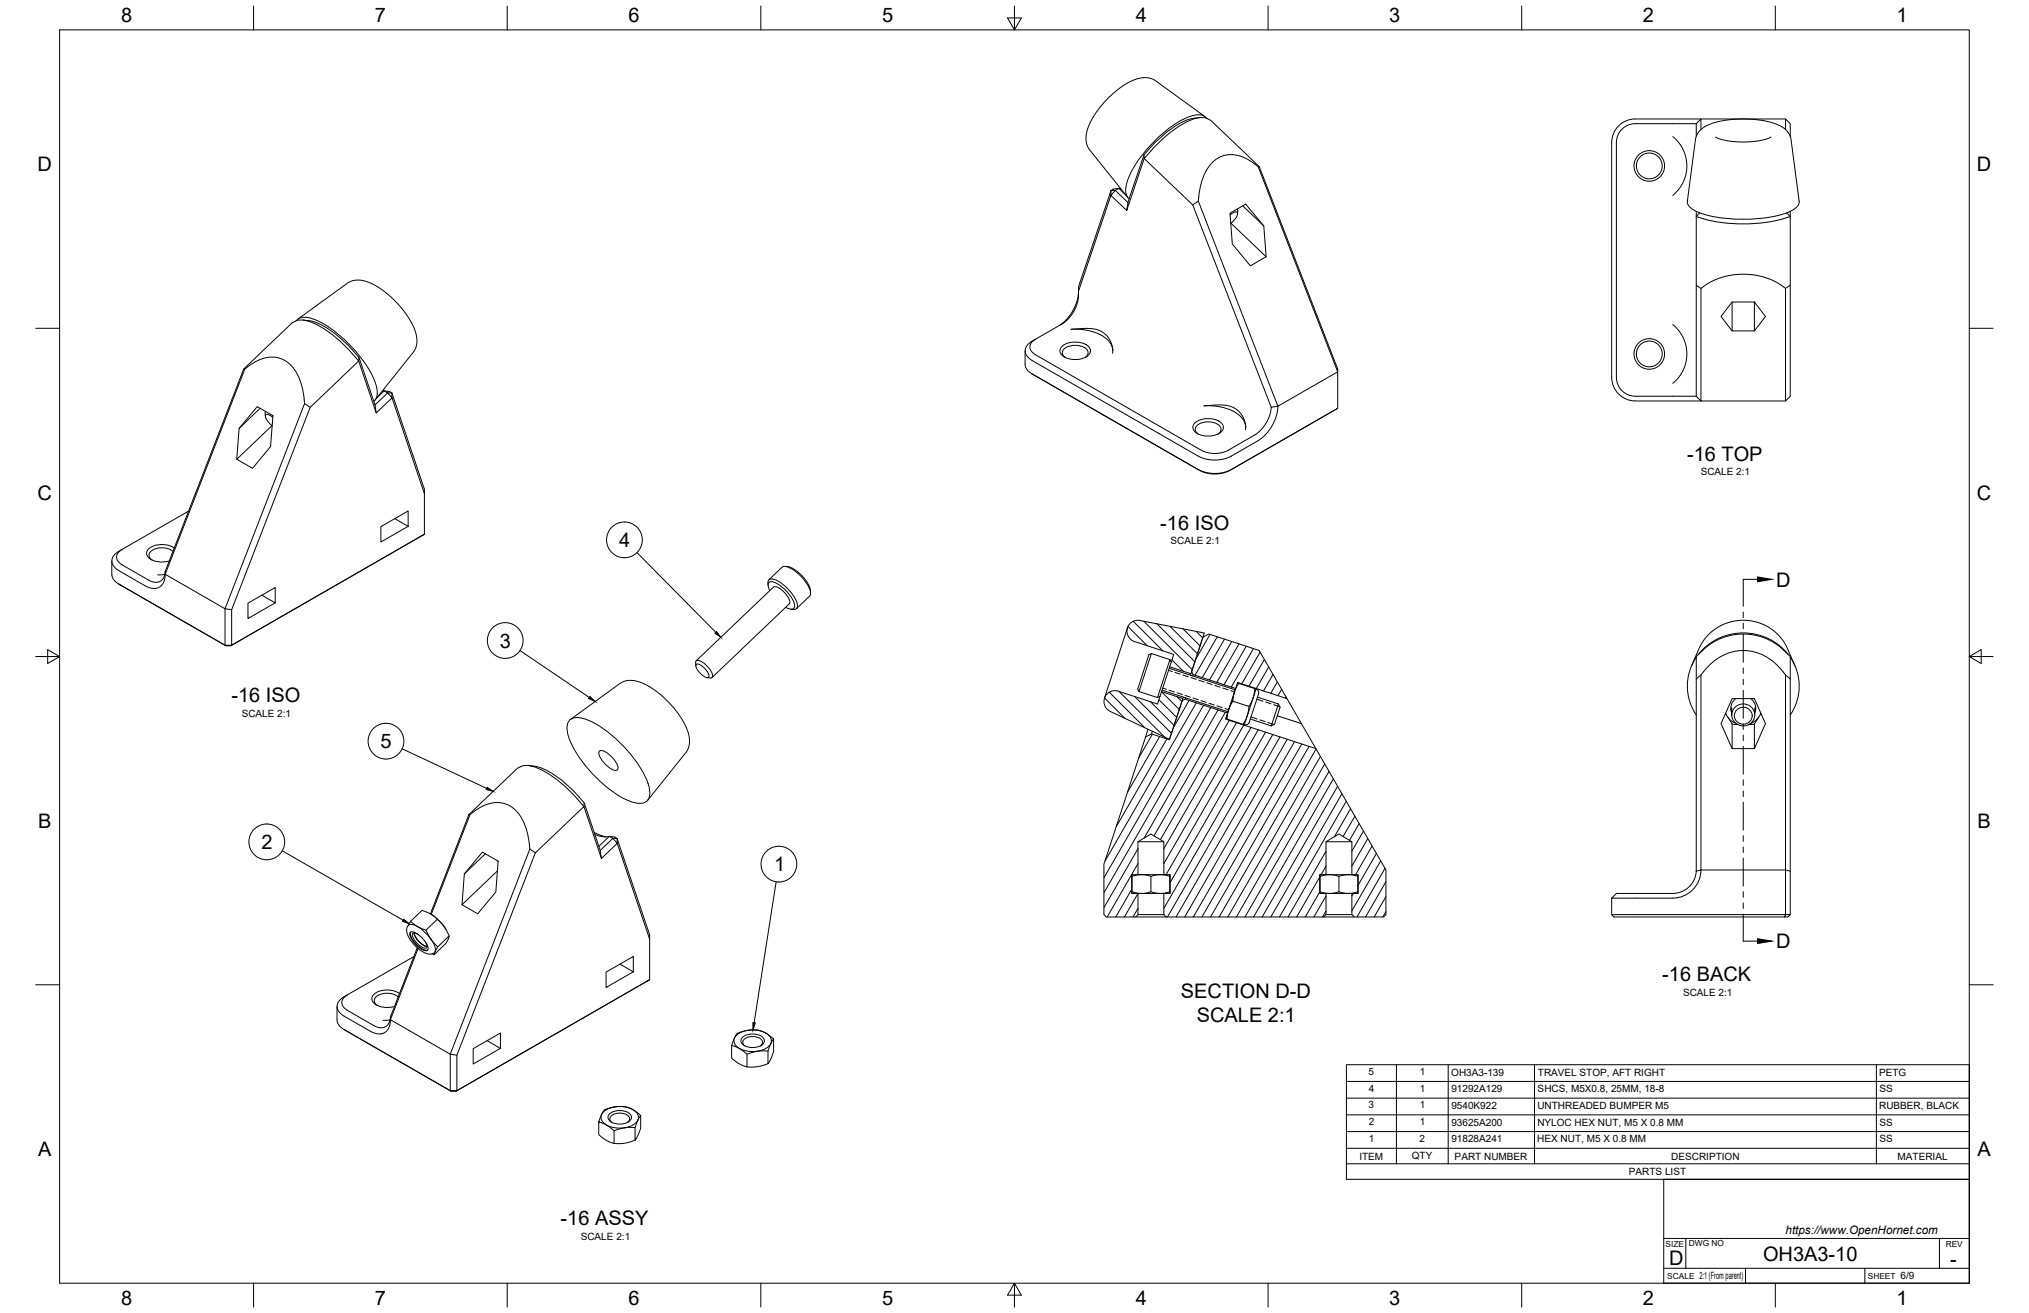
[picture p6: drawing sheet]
<svg xmlns="http://www.w3.org/2000/svg" width="864mm" height="559mm" viewBox="0 0 864 559" stroke-linecap="round" stroke-linejoin="round" font-family="sans-serif">
<!-- layer: Visible -->
<g fill="none" stroke="#000" stroke-width=".43">
<path d="M510.7 50a26.5 26.5 0 0 0-16.2 8l-7.6 7.9-6.8 20.3M512.8 49.6l-22.2-15.9a13.7 13.7 0 0 0-12.6 2.8l-4.7 3.7-4.8 5.1-3.8 5.5-1.8 4.3a9.1 9.1 0 0 0 .9 8.7l16.2 20.2M513.6 50.3a5.8 5.8 0 0 0-6.8-.8 52.5 52.5 0 0 0-23 19.7 21.6 21.6 0 0 0-4.6 12.7 3.9 3.9 0 0 0 1.4 2.7M712 58.1a16 16 0 0 1 0 25M722 52.6h-26a8 8 0 0 0-8 8v100a8 8 0 0 0 8 8h23.5a3.3 3.3 0 0 1 4 1.5l.5 .5h-28a10 10 0 0 1-10-10v-100a10 10 0 0 1 10-10h64l2 2v5.4M723.7 55.4l2.4-1.7 3-1.3 3.8-1 5.4-.6 9.3 .1 4.2 .7 4.6 1.4a8.4 8.4 0 0 1 5.9 6.4l3.5 26.2a4.9 4.9 0 0 1-3.9 4.4 61.2 61.2 0 0 1-39.8 0l-2.7-1.8a3.1 3.1 0 0 1-1.2-2.6l3.5-26.7 .8-2zM724 55.1v-4.5l-2 2v5.4M730.2 58.3l1.7 .8 2.7 .7 6.6 .6 7-.4 3.5-.8 2.1-.9M760 50.6v4.5M486.9 65.9l.1 1.6a51.9 51.9 0 0 1 21.4-17l1.3-.3a6.8 6.8 0 0 1 5.6 1l20.7 19.7 33.4 86.1v1.2l-33.9-87.3h.5M534.2 69.9a14.8 14.8 0 0 0-14.4-3.3 16.3 16.3 0 0 0-8.8 12.5l-1 6.5 33.9 87.3 25.5-14.7v15.6M534.2 69.9l1.3 1"/>
<path d="M472.8 83.2l6.8 6.4M472.9 81.1l1.8-.1-1.9 2.2zM476.2 80.2l-2.3 .3-1 .6-13.9 40.9v1.9l13.8-40.7M476.2 80.2l-1.5 .8 5.4 5.2M476.2 80.2l3.1 2.9M476.2 80.2l.9 .2M480.1 86.2l-.5 3.4 7.4-22.1 20.7 19.7M510 85.6l-2.3 1.6 33.4 86.1M523.5 90.7l6.7-3.8 7.7 9.3 1 13.1-6.7 3.8-7.7-9.2zM523.6 91.5l1.9-1.2h1.1a5.2 5.2 0 0 1-2.8 4.8M523.9 95l15 14.3M526.7 88.9l.1 2.1"/>
<path d="M529 87.6l8.9 8.6M722 90v31.4M723.4 90.6l-1.4 1.6 3 .9M760.5 90.6l1.5 1.6a66.1 66.1 0 0 1-37 .9M762 90v78.6l-2 2v-47.9l2-1.3M126.1 136.5a5.8 5.8 0 0 1 6.8-.9 52.5 52.5 0 0 1 23 19.8 21.6 21.6 0 0 1 4.6 12.6 3.9 3.9 0 0 1-1.4 2.8M126.8 135.8l22.3-16a13.7 13.7 0 0 1 12.6 2.9l4.7 3.7 4.8 5.1 3.8 5.5 1.8 4.2a9.1 9.1 0 0 1-.9 8.8l-16.2 20.2M129 136.2a26.5 26.5 0 0 1 16.2 8l4.1 3.9 3.5 4 6.8 20.2M459 123.9a15.5 15.5 0 0 1-7 14l-11.4 6.5M459 124a18.8 18.8 0 0 1-8.1 14.5M712 138.2a16 16 0 0 1 0 24.9M724 122.7l-2-1.3v47.2"/>
<path d="M725 122l-1 .7v47.9h36M725 122a29.8 29.8 0 0 1 35 .7M737.2 128.5h9.5l4.7 6.2-4.7 6.1h-9.5l-4.7-6.1zM737.2 128.5v12.3M746.7 128.5v12.3M104.2 157.1h-.5l-33.4 86.1M152.8 152.1l-.1 1.5a51.7 51.7 0 0 0-21.4-16.9l-1.3-.3a6.9 6.9 0 0 0-5.6 1l-20.7 19.7M436.3 149.3v5.7M436.3 155a5 5 0 0 0 3 4.1M439.2 159.1l.8 .4M439.2 159.1l71.5 41.1a14.1 14.1 0 0 0 12.7 0l46-26.4-45.3 26M439.2 153.4l70.7 40.7"/>
<path d="M440.6 144.4a5.9 5.9 0 0 0-4.2 5.3 5 5 0 0 0 2.9 3.7M440.6 150.9l70.8 40.7a12.5 12.5 0 0 0 11.3 0l11.3-6.5M440.7 144.4a3.4 3.4 0 0 0-2.4 3.3 3.4 3.4 0 0 0 2.4 3.2M452.3 147.2a9.4 9.4 0 0 1 11.3 .5 2.96 2.96 0 0 1-2.2 4.6 9.5 9.5 0 0 1-9.7-1.4 2.47 2.47 0 0 1 .6-3.7zM453.4 152.1a2.34 2.34 0 0 1-1.2-2.3 2.34 2.34 0 0 1 1.7-2 7.4 7.4 0 0 1 9.1 1.6 2.2 2.2 0 0 1-1.1 2.7M473.6 149.3a9.5 9.5 0 0 0-7.3-7.7 25.6 25.6 0 0 0-10.4-1.5l5.7-.3a10.2 10.2 0 0 1 11.4 6.3l.6 2.5-.1 1.7M109.5 173.1l6.7 3.8-1 13.1-7.7 9.3-6.7-3.8 1-13.2zM110.7 173.8l-8.9 8.5M112.8 175.8l.1 1.3M113 175.1l-.1 .7M116.1 177.7l-1.9-1.3-1.1 .1a5.2 5.2 0 0 0 2.8 4.7M129.6 171.7a23.5 23.5 0 0 0-7.1-17.5 12.6 12.6 0 0 0-15.3 .6l-3 2.3-33.9 87.3 25.5 14.7v15.5l-45.3-26.1a5 5 0 0 1-2.9-4"/>
<path d="M132 173.4l-2.4-1.7-33.8 87.4 2.8 .4M159.6 172.3l.5 3.4M163.5 166.3l2.3 .4 1 .5 13.8 41v19.2M163.5 166.3l1.5 .9M163.5 166.3l-3.1 3M163.5 166.3l-.9 .2M165 167.2h1.8l.1 2.1zM165 167.2l-5.4 5.1M508.9 179.8a9.4 9.4 0 0 1 11.2 .5 2.96 2.96 0 0 1-2.1 4.6 9.5 9.5 0 0 1-9.7-1.5 2.47 2.47 0 0 1 .6-3.6zM541.1 173.3a15.7 15.7 0 0 1-7.1 11.8M543.9 172.9l-2.8 .4M543.9 172.9a18.7 18.7 0 0 1-8.5 14.7l-11.3 6.5"/>
<path d="M115.7 181.2l-14.9 14.3M510 199.8a15.6 15.6 0 0 0 14.1 0M510 194.1a15.6 15.6 0 0 0 14.1 0M510 184.7a2.34 2.34 0 0 1-1.3-2.3 2.34 2.34 0 0 1 1.7-2 7.4 7.4 0 0 1 9.1 1.5 2.2 2.2 0 0 1-1.1 2.8M530.2 181.8a9.5 9.5 0 0 0-7.3-7.7 25.6 25.6 0 0 0-10.4-1.4l5.7-.3a10.2 10.2 0 0 1 11.4 6.2l.6 2.6-.1 1.7M80.3 217.5l-28.4 16.3M180.6 210.1l-13.7-40.8-6.8 6.4-7.4-22.1-20.7 19.8-33.4 86.1v15.1h-2.8l.4 .2M47.6 238.7v5.8M50.5 234.7a4.3 4.3 0 0 0-2.9 4 4.3 4.3 0 0 0 2.9 4.1l11.3 6.5a5.1 5.1 0 0 0 7.9-1.5l.5-2.1 .1-2.5M51.9 233.9l-1.4 .8M52 233.8a3.4 3.4 0 0 0-2.4 3.3 3.4 3.4 0 0 0 2.4 3.3l11.2 6.5a4.3 4.3 0 0 0 4.8 .6 4.3 4.3 0 0 0 2.3-4.3M73.6 234.7a7.8 7.8 0 0 0-9.7 .3l-.5 1.5 .4 1 .9 .8"/>
<path d="M74.2 233.3a9 9 0 0 0-11.5 1.1 3.2 3.2 0 0 0 2.7 4.2l3.8 .6 2.9-.5M162.1 224.1l11.6-6.6v6.5l-11.6 6.7zM168 220.7l5.7 3.3M50.5 248.5l45.7 26.3h2l82.4-47.4-82.4 47.4M51.2 248.9h.1M70.1 244.5l-3 .1M105.5 256.7l11.6-6.7v6.6l-11.6 6.6zM111.4 253.3l5.7 3.3M326.9 249.1a2.01 2.01 0 0 1 1.1-2.7 13.5 13.5 0 0 1 8.9 6 7.4 7.4 0 0 1 2.3 6.4 2.32 2.32 0 0 1-2.6 .5M327.3 246.7l5.6-5.3a3.9 3.9 0 0 1 4.2 .8 16.4 16.4 0 0 1 7.9 10.5l-.4 1M327.6 251.4l-.6-1.6a1.62 1.62 0 0 1 .4-2 1.62 1.62 0 0 1 2.1 0 15.5 15.5 0 0 1 8.7 10.2 1.47 1.47 0 0 1-2.3 1.1l-1.5-.6M334.2 241.1l1.1 .1"/>
<path d="M335.3 241.1a15.3 15.3 0 0 1 9.7 10.2v1M344.6 253.7l-5.6 5.3M479.9 267.2l-9.8 29.9M490.1 278.2l-1.1 .5-4.8 14.5 .6 1.1M490.1 278.2l-5.3 16.1M490.1 278.2l7.9 2.5M722 279.7a21.7 21.7 0 0 0 0 24.6M722.8 278.6a24.6 24.6 0 0 1 38.4 0M725 276.5l-3 2.9v9.5M725 276.5a24.9 24.9 0 0 1 34 0l3 2.9v109.9M762 279.7a21.7 21.7 0 0 1 0 24.6M296.2 283.4l-.1-1.4a1.1 1.1 0 0 1 .7-1 1.1 1.1 0 0 1 1.2 .3 10 10 0 0 1 5.3 6.4 .82 .82 0 0 1-1 .8l-1.3-.1"/>
<path d="M296.3 281.2l32.9-31.3a4.8 4.8 0 0 1 4.7 2.3 4.8 4.8 0 0 1 2.1 4.8l-32.9 31.3M296.3 282.7a4.6 4.6 0 0 1 4.4 2.7l1 1.6-.1 1.2a4.6 4.6 0 0 1-4.4-2.6l-.9-1.7zM484.8 294.3l7.9 2.6M493.7 296.3l-1 .6M494.4 294.3l9 3-5.6 17.4-25.3-11.9a4.6 4.6 0 0 1-2.3-5.9 4.6 4.6 0 0 1 5.8-2.7l16.7 5.4 1-3.3M494.6 293.7l28.1 9.2M497.6 284.4l28.1 9.2M498 280.7l-5.3 16.2M498 280.7l.5 1.1M498.5 281.8l-4.8 14.5M498.5 281.8l1.1-3.3-16.7-5.5a4.6 4.6 0 0 1-3.1-5.6 4.6 4.6 0 0 1 5.4-3.3l27.4 5.3-5.7 17.3-9.1-2.9M503.7 296.7l-.3 .6"/>
<path d="M504.6 297l-.2 .6M506.9 286.7l-.2 .7M507.8 287.1l-.1 .6M524.7 298.4l6.9 2.3M525.4 294.4l-.4 1.6a13.4 13.4 0 0 1-2.1 6zM525.9 293l-18.1-5.9-.6-1.2 4.8-14.8 2.5-1.3 21.4 7 11.9 20.5M526.7 290.6l21.1 6.7 12.3 21.3M526.7 290.6l.5 .2-1.8 3.6zM527.2 290.8l6.9 2.3M534.6 293.2l1 .8 .1 1.3M534.6 293.2l-5 15.2M534.6 293.2l-.5-.1-.3 2.3-1.1 3.2a13.7 13.7 0 0 0-1.8 6l-1.8 3.7 .5 .1"/>
<path d="M535.2 296.7l8.9 2.9M535.7 295.3l-3.9 11.7a1.74 1.74 0 0 1-2.2 1.4M544.1 299.6l-3 9.3M544.1 299.6l.7 1.4-.1 .6-2.2 6.6-1.4 .7M720 283.4l3.8-8.7 2-3.1 1.7-1.9 3.2-2.5 3.3-1.7 3.9-1.1 3.3-.4 3.4 .1 3.9 .9 3.8 1.7 3.3 2.3 2.5 2.6 1.7 2.5 4.2 9.3M724 287.3l-2 1.6v81.9l2-.6M725 286l-1 1.3v82.9h36v19.1h-74l1 .9h74l1-.9h-2l-.4 .9M725 286a20.1 20.1 0 0 1 28-5.7 26.8 26.8 0 0 1 7 7M737.2 297.3h9.5l4.7 10.7-4.7 10.6h-9.5l-4.7-10.6zM738.8 297.3a4.9 4.9 0 0 0-1.7 5.9M745.2 297.3a4.9 4.9 0 0 1 1.7 5.9M762 288.9l-2-1.6v82.9l2 .6"/>
<path d="M242.6 306.3a7.3 7.3 0 0 1 7.8 .2 54.1 54.1 0 0 1 25.4 26.9l.5 1.5a5.5 5.5 0 0 1-1.7 6.6 12.2 12.2 0 0 1-10.4-2.4 55.2 55.2 0 0 1-22.1-25.2l-.4-1.5a5.9 5.9 0 0 1 .9-6.1zM242.9 306.2l21.5-15.6a11.9 11.9 0 0 1 12 1.6l5.7 4.3 4.6 4.7 3.9 5.5 2.2 4.9a9.2 9.2 0 0 1-.9 8.8l-16.2 20.2M255 319.8a2.75 2.75 0 0 1 3.5 .7 10.1 10.1 0 0 1 4.6 6.6 1.24 1.24 0 0 1-2.2 .5 10.8 10.8 0 0 1-6-7.4zM488.7 310.4l-1.1 3.2M490.5 311.2l-.4 1.2M521.7 305.9l38.4 12.7 29.8 51.6v19.1l-1 .9h-12.5l-1-.9v-9.1M522.2 306l6.9 2.3M522.5 303.5l-18.1-5.9-1.2 .6-5.5 16.6-7.6-2.4-2.5 1.2-17.7 54.2v21.5l1 .9h12.5l1-.9v-9.1M522.9 302l-.7 4-.5-.1zM532.2 306l8.9 2.9M543.7 304.6l10.2 3.4M734.4 303.6l.4 .6"/>
<path d="M734.5 303.5a7.8 7.8 0 0 0 4.5 4.5M735.4 305.2l1.3 2.1a2.4 2.4 0 0 0 3 1.1M736.7 301.3l.4 1.9M737.1 301.2v3.1M737.2 308.1v10.5M738.2 301.3a4.8 4.8 0 0 1 7.1-.6 4.8 4.8 0 0 1 0 7.1 4.8 4.8 0 0 1-7.1-.5 4.5 4.5 0 0 1 0-6zM746.7 308.1v10.5M746.9 301.2v3.1M747.3 301.3l-.4 1.9M748.5 305.2l-1.3 2.1a2.17 2.17 0 0 1-2.7 1.1h-.3M749.5 303.5a7.9 7.9 0 0 1-4.6 4.5M749.5 303.6l-.3 .6"/>
<path d="M224.8 325.8l2.4 .3M227.2 326a32.5 32.5 0 0 1 16.6 10.3l2.6 2.8M246.4 339.1l2.2 2.6 6.9 20.2M199.6 346.7h.4M199.6 346.7l-16.4 42.2M225.3 359.5a22.5 22.5 0 0 0-7-15.7 12.6 12.6 0 0 0-15.2 .6l-3.1 2.3-16.4 42.5M225.3 359.5l.2 1.8M245.7 340l2.8 3.3 .1-1.6M245.7 340a46.5 46.5 0 0 0-18.5-13.7l-1.3-.4a6.9 6.9 0 0 0-5.7 1.1l-20.6 19.7M252.9 354.3l5 1.9M253.2 355.2a9.6 9.6 0 0 0 6.2 .7M259.4 355.9l2.3 .4 .9 .5 13.9 41v19.2"/>
<path d="M259.4 355.9l1.5 .9M259.4 355.9l-4.5 4.3M260.9 356.8h1.7l.1 2.1zM260.9 356.8l-5.4 5.1M484.4 358.2l5.5-3.3 5.5 3.3v14.1M484.4 358.2h11M484.4 358.2v14.1M564.4 358.2h11M205.3 362.6l6.7 3.9-1 13.1-7.7 9.3-6.7-3.9 1-13.1zM206.6 363.4l-9 8.5M211.7 370.7l-15.1 14.3M227.9 363l-2.4-1.7-33.9 87.3 2.9 .5"/>
<path d="M255.5 361.9l.5 3.4M481.9 372.3v7.9M481.9 372.3h16M481.9 372.3v7.9h16M481.9 373l3.5-.7 2.4 .1 2.1 .6v6.5l-3.6 .7-2.3-.1-2.1-.6M489.9 373l3.5-.7 2.4 .1 2.1 .6v6.5l-3.6 .7-2.3-.1-2.1-.6M497.9 372.3v7.9M497.9 379.5v.7M497.9 372.3v.7M561.9 372.3v7.9M561.9 372.3h16M561.9 372.3v7.9h16"/>
<path d="M561.9 373l3.5-.7 2.4 .1 2.1 .6v6.5l-3.5 .7-2.4-.1-2.1-.6M564.4 372.3v-14.1l5.5-3.3 5.5 3.3v14.1M569.9 373l3.5-.7 2.4 .1 2.1 .6v6.5l-3.5 .7-2.4-.1-2.1-.6M577.9 372.3v7.9M577.9 379.5v.7M577.9 372.3v.7M724 370.2a12 12 0 0 1-12 12h-26l2-2h24a10 10 0 0 0 10-9.4M173.7 393.9l1.1-1.8 2.9 2.2M173.9 393.7l-.2 .3a5 5 0 0 0 .9 6l1.9 2.3 2 1.8a5.3 5.3 0 0 0 6.2 1.4l.5-.6M173.9 393.8l.8-.4 1 .1 2 .8M174.6 396.9a2.62 2.62 0 0 1 3.2 .7 9.7 9.7 0 0 1 4.4 6.3 .96 .96 0 0 1-1.3 .7 10.4 10.4 0 0 1-6.5-7.3zM174.8 396.7a5.7 5.7 0 0 0 2.3 5.1 5.7 5.7 0 0 0 5 2.5"/>
<path d="M174.8 392.1l4.8-4.6 2.5 .9 2.6 1.6 3.4 3.2 1.9 2.7a3.8 3.8 0 0 1-.2 5.6l-5 4.8M176.2 397a8.1 8.1 0 0 0 5.6 5.9M176.3 397a8.2 8.2 0 0 0 5.5 5.8M177.7 394.3l1.4 .7a3.5 3.5 0 0 1 3.3 3l1.1 1.8M177.7 394.3a19.5 19.5 0 0 1 5.8 5.4M178.2 397.9l-1.8-.9a1.08 1.08 0 0 0-1 .8 1.08 1.08 0 0 0 .4 1.2 8.3 8.3 0 0 0 5.4 4.6l.6-.9-.8-1.9M183.5 399.8l1.8 2.1a1.04 1.04 0 0 1 .7 1.6l-.8 1.5M183.5 399.7a6.5 6.5 0 0 1 1.7 5.2M184 389.4h.1M184 389.4l3 2.5 2.8 3.6M186.1 391.2l-4.8 4.6M191.2 398.3l-4.8 4.6"/>
<path d="M276.5 399.7l-13.8-40.8-6.7 6.4-7.5-22-20.6 19.7-33.4 86.1v15.1h-2.9l.4 .2M483.4 390.2h13M484.4 389.3h11M495.4 380.2v9.1l1 .9h67l1-.9v-9.1M563.4 390.2h13M564.4 389.3h11M686 382.2v7.1M176.1 407.1l-28.3 16.3a3.4 3.4 0 0 0-2.3 3.3 3.4 3.4 0 0 0 2.3 3.2l11.3 6.6a4.3 4.3 0 0 0 4.8 .6 4.3 4.3 0 0 0 2.3-4.3M177.6 403.4l-11.4 29.4M177.9 403.6l-11.7 30.4 25.4 14.6v15.6l-45.2-26.1M185.2 405l-.4 1.3-.9-.4M258 413.7l11.6-6.6v6.5l-11.6 6.7z"/>
<path d="M263.9 410.3l5.7 3.3M143.4 428.3l.1 5.8a5 5 0 0 0 2.9 4M146.3 438.1l.8 .4M146.4 424.3a4.3 4.3 0 0 0-2.9 4 4.3 4.3 0 0 0 2.9 4.1l11.3 6.5a5.1 5.1 0 0 0 7.8-1.5l.6-2.1 .1-2.5M147.1 438.5h.1M147.1 438.6l44.9 25.8h2.1l82.4-47.4-82.4 47.4M147.8 423.5l-1.5 .8M166 434.1l-3 .1M169.5 424.3a7.8 7.8 0 0 0-9.8 .3l-.4 1.5 .4 .9 .8 .9M170 422.9a9 9 0 0 0-11.4 1 3.2 3.2 0 0 0 2.7 4.3l3.7 .6 2.9-.5M201.4 446.3l11.6-6.7v6.6l-11.6 6.6zM207.3 442.9l5.7 3.3"/>
<path d="M313.4 440.6a11.2 11.2 0 0 1 14.3 .6 3.6 3.6 0 0 1-2.5 5.4 11.4 11.4 0 0 1-12.2-1.9l-.6-1.1v-1.2zM316.2 441.4a7.1 7.1 0 0 1 8.8 .5 2.63 2.63 0 0 1-2.6 3.7 6.2 6.2 0 0 1-7-2.1 1.96 1.96 0 0 1 .8-2.1zM317.1 445.1a1.96 1.96 0 0 1-.9-2.2 1.96 1.96 0 0 1 1.9-1.4 5.4 5.4 0 0 1 6.4 1.7 1.79 1.79 0 0 1-.9 1.9M326.9 452.7l-4.5 1.3-4.5 .1M326.9 447.3h-4l-5 1.4M329.3 442.2v5.3l-1.1 2.9-1.3 2.3v-5.4l1-2.8zM329.3 442.2l-2.9-2.3-3.7-1.5-2.9-.1-3.1 .5a5.4 5.4 0 0 0-4.9 4.9l-.4 1.2v5.4l2.9 2.2 3.6 1.6v-5.4l-3.2-2.5-3.3-1.3M256.9 473.2a11.2 11.2 0 0 1 14.3 .6 3.6 3.6 0 0 1-2.6 5.4 11.4 11.4 0 0 1-12.2-1.9l-.6-1.2v-1.2zM259.6 473.9a7.1 7.1 0 0 1 8.8 .5 2.63 2.63 0 0 1-2.5 3.7 6.2 6.2 0 0 1-7-2 1.96 1.96 0 0 1 .7-2.2zM260.5 477.7a1.96 1.96 0 0 1-.9-2.2 1.96 1.96 0 0 1 1.9-1.4 5.4 5.4 0 0 1 6.5 1.6 1.79 1.79 0 0 1-1 2M270.3 479.9h-3.9l-5 1.4M272.7 474.7v5.4l-.9 2.5-1.5 2.7v-5.4l1.2-3.2z"/>
<path d="M272.7 474.7l-3.3-2.4-3.3-1.3-2.8-.1-3.2 .5a5.3 5.3 0 0 0-4.8 4.7l-.5 1.4v5.4l2.9 2.2 3.7 1.5v-5.3l-3.3-2.5-3.3-1.3M270.3 485.3l-4.5 1.2-4.4 .1"/>
<circle cx="702" cy="70.6" r="6.5"/>
<circle cx="702" cy="70.6" r="5.5"/>
<circle cx="702" cy="150.6" r="6.5"/>
<circle cx="702" cy="150.6" r="5.5"/>
<circle cx="742.1" cy="304.6" r="3.7"/>
</g>
<!-- layer: Hidden -->
<g fill="none" stroke="#000" stroke-width=".43">
<path d="M494.9 292.9l1.6 .5M497.4 285.3l1.5 .5M497.6 293.8l2.3 .7M500.1 286.2l2.2 .7M501 294.9l2.3 .7M503.5 287.3l2.2 .7M504.4 296l2.2 .7M506.9 288.4l2.2 .7M507.8 297.1l2.3 .7M510.3 289.5l2.2 .7M511.2 298.2l2.2 .7M513.7 290.6l2.2 .7"/>
<path d="M514.6 299.3l2.2 .7M517.1 291.7l2.2 .8M520.4 292.8l2.3 .8M523.9 293.9l1.5 .5M534.9 297.6l2.7 .8M538.7 298.8l2.3 .7M542.1 299.9l2.6 .9M518 300.4l2.2 .8M521.4 301.5l1.5 .5M532.5 305.1l2.6 .9M536.2 306.4l2.3 .7M539.6 307.5l2.6 .8"/>
</g>
<!-- layer: Border -->
<g fill="none" stroke="#000" stroke-width=".43">
<path d="M25.4 12.7h812.8v533.4h-812.8zM107.9 2.6v10.1M215.9 2.6v10.1M323.8 2.6v10.1M428.8 7.6h5.9l-2.9 5.1zM431.8 2.6v10.1M539.7 2.6v10.1M647.7 2.6v10.1M755.6 2.6v10.1M15.2 139.7h10.2M838.2 139.7h10.1M15.2 279.4h10.2"/>
<path d="M20.3 276.5l5.1 2.9-5.1 3zM838.2 279.4l5.1-2.9v5.9zM838.2 279.4h10.1M15.2 419.1h10.2M838.2 419.1h10.1M107.9 546.1v10.2M215.9 546.1v10.2M323.8 546.1v10.2M431.8 546.1l2.9 5.1h-5.9zM431.8 546.1v10.2M539.7 546.1v10.2M647.7 546.1v10.2"/>
<path d="M755.6 546.1v10.2"/>
</g>
<!-- layer: Parts Lists -->
<path d="M573.1 453.1h265.1v48.8h-265.1zM594.4 453.1v42.2M616.4 453.1v42.2M653.1 453.1v42.2M798.6 453.1v42.2M573.1 474.5h265.1M573.1 467.4h265.1M573.1 460.2h265.1M573.1 495.3h265.1M573.1 488.7h265.1M573.1 481.6h265.1" fill="none" stroke="#000" stroke-width=".43"/>
<!-- layer: Balloons -->
<g fill="none" stroke="#000" stroke-width=".43">
<path d="M271.1 235.2l33.6 33.9M221.3 276.9l29.5 19.9M171.2 318.7l36 16.8M120.1 362.1l51.4 29.5M330.3 375.3l-9.3 60"/>
<circle cx="265.8" cy="229.8" r="7.6"/>
<circle cx="215" cy="272.6" r="7.6"/>
<circle cx="164.3" cy="315.4" r="7.6"/>
<circle cx="113.5" cy="358.3" r="7.6"/>
<circle cx="331.5" cy="367.8" r="7.6"/>
</g>
<path d="M304.3 269.5l.7-.7 1.8 2.5zM251.1 296.4l2.2 2.2-2.8-1.3zM207.4 335.1l2.5 1.7-3-.8zM171.8 391.2l2.4 1.9-2.9-1.1zM320.5 435.3l1 .1-1 2.9z" fill="#000" stroke="#000" stroke-width=".43"/>
<!-- layer: Hatching -->
<g fill="none" stroke="#000" stroke-width=".43">
<path d="M480.1 266.7l8.2 8.1M482.4 264.4l12.5 12.6M486.9 264.4l20.6 20.6M492.4 265.5l16.2 16.1M498 266.6l11.7 11.7M503.6 267.7l7.2 7.2M509.1 268.7l2.8 2.8M515 270l-6 10.5M518.1 271l-9.5 16.4M521.2 272l-9.5 16.4M524.3 273l-9.5 16.4M527.3 274l-9.4 16.4"/>
<path d="M530.4 275l-9.4 16.4M533.5 276.1l-9.4 16.3M536.3 277.5l-7.8 13.5M470.1 297.1l8.6 8.6M472.1 294.6l15.1 15.1M476.3 294.3l19.4 19.4M483 296.5l15.6 15.6M489.7 298.6l10 10.1M493.3 297.8l7.5 7.5M494.4 294.4l7.5 7.6M498.8 280.9l4.8 4.8M501 296.5l2 2.1"/>
<path d="M506.1 298.1l-6.7 11.7M509.2 299.1l-38.9 67.4M538.2 280.7l-6.6 11.4M540 283.9l-5.3 9.2M541.8 287l-4 7.1M543.7 290.2l-2.8 4.9M545.5 293.4l-1.6 2.7M547.3 296.6l-.3 .5M490.5 312.5l-5.8 10M493.6 313.5l-13.7 23.7M496.7 314.5l-21.6 37.3M512.3 300.1l-42.4 73.5"/>
<path d="M515.4 301.2l-45.5 78.7M518.4 302.2l-31.4 54.5M521.5 303.2l-30.3 52.5M523.2 306.6l-29.3 50.8M526.3 307.6l-30.9 53.6M529.4 308.6l-34 58.9M532.5 309.6l-36.2 62.7M535.6 310.6l-37.5 64.9M538.6 311.6l-43.2 75M541.7 312.6l-44.8 77.6M544.8 313.6l-44.2 76.6M547.9 314.6l-43.6 75.6"/>
<path d="M551 315.6l-43.1 74.6M554.1 316.7l-42.5 73.5M557.1 317.7l-41.9 72.5M560.2 318.8l-41.3 71.4M562 322l-39.4 68.2M563.8 325.1l-37.6 65.1M565.7 328.3l-35.8 61.9M567.5 331.5l-33.9 58.7M569.3 334.7l-32.1 55.5M571.2 337.8l-30.3 52.4M573 341l-28.4 49.2M574.8 344.2l-6.8 11.9"/>
<path d="M576.7 347.4l-5 8.6M578.5 350.5l-4.1 7.2M580.3 353.7l-4.9 8.6M582.2 356.9l-6.8 11.7M481.7 378.5l-6.8 11.7M484.4 361.2l-14.5 25.1M484.4 367.5l-13.1 22.7M561.7 373.3l-9.8 16.9M561.7 379.7l-6.1 10.5M564.4 362.3l-16.2 27.9M564.4 368.7l-2.1 3.6M584 360.1l-7 12.2"/>
<path d="M585.8 363.2l-7.7 13.5M587.7 366.4l-12.3 21.3M589.5 369.6l-11.9 20.6M589.9 375.3l-8.7 14.9M484.4 380.3l-5.8 9.9M484.4 386.6l-2.2 3.6M564.4 381.4l-5.2 8.8M564.4 387.7l-1.5 2.5M576 380.3l-.6 1M589.9 381.6l-5 8.6M589.9 388l-1.3 2.2"/>
</g>
<!-- layer: Section Lines -->
<g fill="none" stroke="#000" stroke-width=".43">
<path d="M748.1 246.6h-6.1v11.5M742 260.5v2.3M742 265.2v2.4M742 270v11.9M742 284.3v2.3M742 289v2.4M742 293.8v11.9M742 308.1v2.4M742 312.8v2.4M742 317.6v11.9M742 331.9v2.4M742 336.6v2.4"/>
<path d="M742 341.4v11.9M742 355.7v2.4M742 360.4v2.4M742 365.2v11.9M742 379.5v2.4M742 384.3v2.4M742 389v11.5h6.1"/>
</g>
<path d="M748.1 245.6l6.1 1-6.1 1zM748.1 399.5l6.1 1-6.1 1.1z" fill="#000" stroke="#000" stroke-width=".43"/>
<!-- layer: Titleblock -->
<path d="M708.1 501.9h130.1v44.2h-130.1zM708.1 539.8h130.1M708.1 527.1h130.1M717.5 527.1v12.7M742.9 539.8v6.3M793.7 539.8v6.3M825.5 527.1v12.7" fill="none" stroke="#000" stroke-width=".43"/>
<g font-size="8.5">
<text x="51.6" y="9.4">8</text>
<text x="159.5" y="9.4">7</text>
<text x="267.5" y="9.4">6</text>
<text x="375.4" y="9.3">5</text>
<text x="483.4" y="9.4">4</text>
<text x="591.3" y="9.4">3</text>
<text x="699.3" y="9.4">2</text>
<text x="807.2" y="9.4">1</text>
<text x="16" y="72.9">D</text>
<text x="841.4" y="72.9">D</text>
<text x="718" y="196">-16 TOP</text>
<text x="16" y="212.6">C</text>
<text x="841.4" y="212.6">C</text>
<text x="493.9" y="225.5">-16 ISO</text>
<text x="263.5" y="232.8">4</text>
<text x="756.1" y="249.6">D</text>
<text x="212.7" y="275.6">3</text>
<text x="98.5" y="298.9">-16 ISO</text>
<text x="161.9" y="318.5">5</text>
<text x="16.2" y="352.3">B</text>
<text x="841.7" y="352.3">B</text>
<text x="111.3" y="361.4">2</text>
<text x="329.5" y="370.8">1</text>
<text x="756.1" y="403.6">D</text>
<text x="707.5" y="417.6">-16 BACK</text>
<text x="502.6" y="424.5">SECTION D-D</text>
<text x="509.4" y="434.8">SCALE 2:1</text>
<text x="16.2" y="492">A</text>
<text x="841.7" y="492">A</text>
<text x="238.6" y="521.5">-16 ASSY</text>
<text x="710.4" y="538.4">D</text>
<text x="750.4" y="536.7">OH3A3-10</text>
<text x="830.1" y="538.8">-</text>
<text x="51.6" y="555.5">8</text>
<text x="159.5" y="555.5">7</text>
<text x="267.5" y="555.5">6</text>
<text x="375.4" y="555.4">5</text>
<text x="483.4" y="555.5">4</text>
<text x="591.3" y="555.5">3</text>
<text x="699.3" y="555.5">2</text>
<text x="807.2" y="555.5">1</text>
</g>
<text font-size="5" x="760" y="525.2">https://www.OpenHornet.com</text>
<g font-size="4.3">
<text x="723.9" y="202.2">SCALE 2:1</text>
<text x="498.2" y="231.7">SCALE 2:1</text>
<text x="102.9" y="305">SCALE 2:1</text>
<text x="716.3" y="423.8">SCALE 2:1</text>
<text x="582.5" y="457.5">5</text>
<text x="604.4" y="457.5">1</text>
<text x="617.7" y="457.8">OH3A3-139</text>
<text x="654.6" y="457.8">TRAVEL STOP, AFT RIGHT</text>
<text x="799.8" y="457.8">PETG</text>
<text x="582.6" y="464.6">4</text>
<text x="604.4" y="464.6">1</text>
<text x="617.7" y="464.8">91292A129</text>
<text x="654.5" y="464.9">SHCS, M5X0.8, 25MM, 18-8</text>
<text x="800" y="464.9">SS</text>
<text x="582.5" y="471.7">3</text>
<text x="604.4" y="471.7">1</text>
<text x="617.7" y="472">9540K922</text>
<text x="654.3" y="471.9">UNTHREADED BUMPER M5</text>
<text x="799.8" y="472">RUBBER, BLACK</text>
<text x="582.6" y="478.8">2</text>
<text x="604.4" y="478.8">1</text>
<text x="617.7" y="479.1">93625A200</text>
<text x="654.3" y="479.1">NYLOC HEX NUT, M5 X 0.8 MM</text>
<text x="800" y="479.1">SS</text>
<text x="582.7" y="485.9">1</text>
<text x="604.2" y="485.9">2</text>
<text x="617.7" y="486.2">91828A241</text>
<text x="654.3" y="486.2">HEX NUT, M5 X 0.8 MM</text>
<text x="800" y="486.2">SS</text>
<text x="578.6" y="493.5">ITEM</text>
<text x="600.9" y="493.4">QTY</text>
<text x="619.1" y="493.5">PART NUMBER</text>
<text x="711.3" y="493.5">DESCRIPTION</text>
<text x="807.7" y="493.5">MATERIAL</text>
<text x="693.3" y="500.1">PARTS LIST</text>
<text x="247.2" y="527.6">SCALE 2:1</text>
<text x="723.4" y="544.5">2:1 (From parent)</text>
<text x="809" y="544.5">6/9</text>
</g>
<g font-size="3.5">
<text x="708.9" y="530.9">SIZE</text>
<text x="718.9" y="530.5">DWG NO</text>
<text x="828.2" y="530.9">REV</text>
<text x="709.6" y="544.2">SCALE</text>
<text x="795" y="544.2">SHEET</text>
</g>
</svg>
